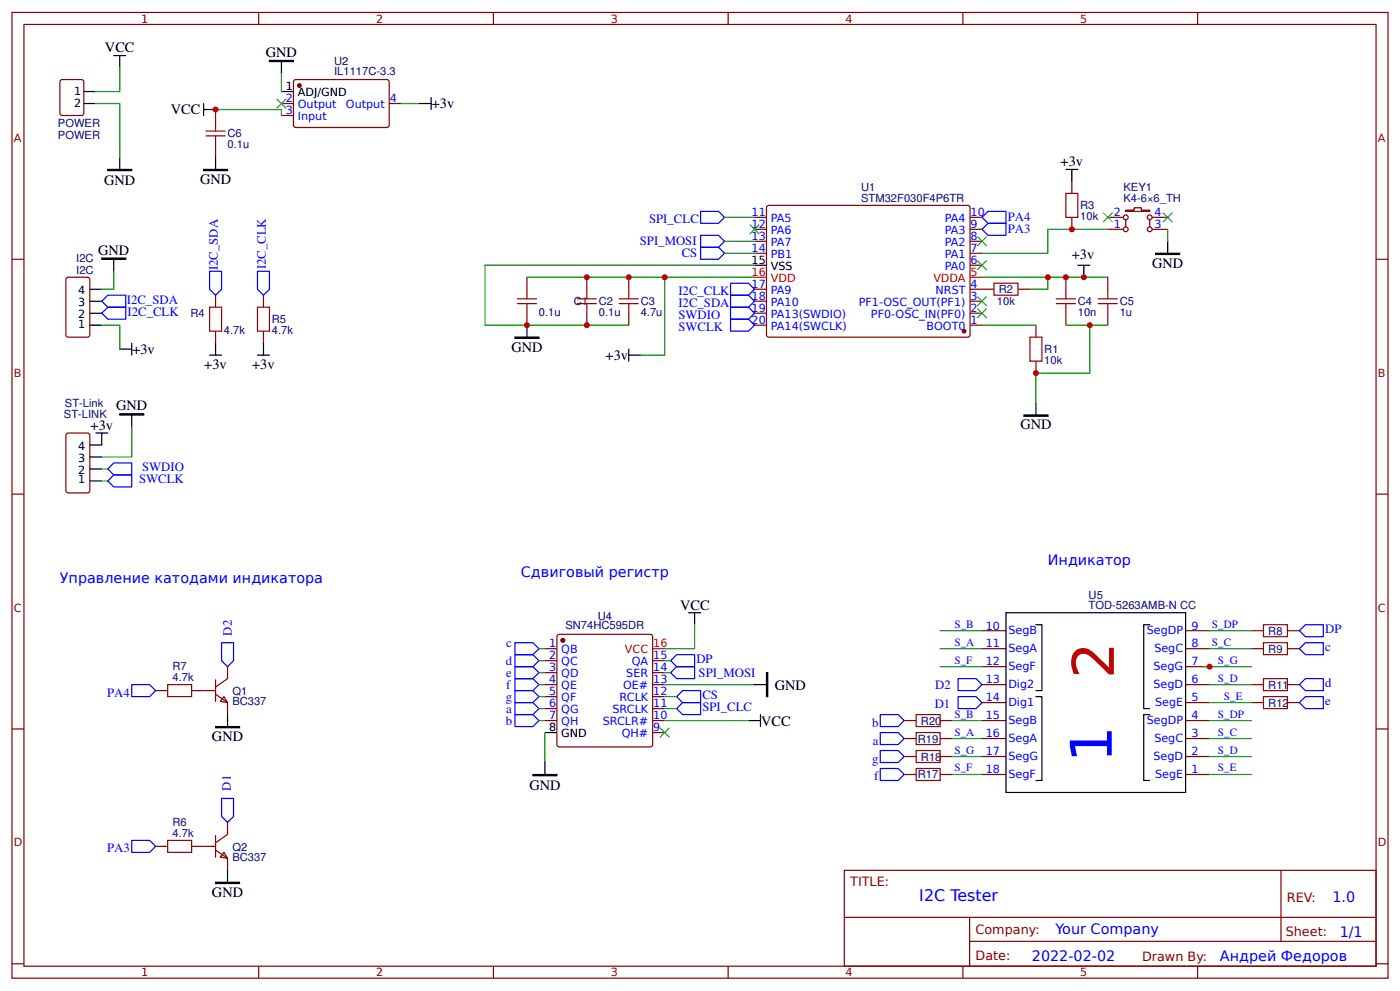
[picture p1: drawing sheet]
<svg xmlns="http://www.w3.org/2000/svg" width="309mm" height="219mm" viewBox="0 0 309 219" stroke-linecap="round" stroke-linejoin="round" font-family="sans-serif">
<g fill="none" stroke="#800" stroke-width=".26">
<path d="M2.6 2.8h304.1v213.2h-304.1zM5.3 5.4h298.7v208h-298.7zM13.5 17.6h4.5l.4 .2 .1 7.2-.2 .4-4.5 .1-.5-.3-.1-7.1zM57.1 2.8v2.6M65.1 17.6h20.6l.3 .5-.1 9.8-.4 .3-20.4-.1-.3-.5v-9.5zM109 2.8v2.6M160.9 2.8v2.6M212.7 2.8v2.6M264.6 2.8v2.6M47.6 24.2v2.6M47.6 32.1v2.7M62.2 25.5h2.6"/>
<path d="M62.2 22.9h2.6M86 22.9h2.6M2.6 57.3h2.7M166.7 55.9h2.6M166.7 53.3h2.6M166.7 50.6h2.6M166.7 48h2.6M169.4 45.6l.5-.3 44.2 .1 .2 .5-.1 28.3-.4 .3-44.2-.1-.3-.5zM214.3 58.6h2.7M214.3 55.9h2.7M214.3 53.3h2.7M214.3 50.6h2.7"/>
<path d="M214.3 48h2.7M236.8 40.1v2.6M236.8 48v2.6M244.7 50.6h3.5M244.7 48h3.5M248.7 46.4h1.9v-.5h1.5v.5h1.9v.3h-5.3zM248.7 48.5v1.6M254 48.5v1.6M254.5 50.6h3.5M254.5 48h3.5M304 57.3h2.7M14.6 61.5l.5-.3h4.2l.5 .3v12.4l-.2 .5-4.5 .1-.5-.3z"/>
<path d="M47.6 65.2v2.6M47.6 73.1v2.7M58.2 65.2v2.6M58.2 73.1v2.7M116.4 61.2v2.7M116.4 69.2v2.6M129.6 61.2v2.7M129.6 69.2v2.6M138.9 61.2v2.7M138.9 69.2v2.6M166.7 71.8h2.6M166.7 69.2h2.6"/>
<path d="M166.7 66.5h2.6M166.7 63.9h2.6M214.3 71.8h2.7M214.3 69.2h2.7M214.3 66.5h2.7M214.3 63.9h5.3M224.9 63.9h2.6M228.9 71.8v2.7M228.9 79.7v2.7M235.5 61.2v2.7M235.5 69.2v2.6M244.7 61.2v2.7"/>
<path d="M244.7 69.2v2.6M14.8 95.7l4.5-.1 .5 .3v12.4l-.2 .5h-4.5l-.5-.2v-12.5zM2.6 109.1h2.7M304 109.1h2.7M217 139.3h5.2M261.9 139.3h5.3M276.5 139.3h2.6M284.4 139.3h2.7M34.4 152.5h2.6M42.3 152.5h5.3M47.6 150.1v4.8M47.6 153.3l2.7 1.9v2.6"/>
<path d="M49.5 153.8l.8 1.4-1.6-.3zM50.3 147.2v2.7l-2.7 1.8M120.4 143.2h2.6M120.4 145.9h2.6M120.4 148.5h2.6M120.4 151.2h2.6M120.4 153.8h2.6M120.4 156.5h2.6M120.4 159.1h2.6M123.3 140.1h20.4l.4 .2 .1 24.1-.3 .5h-20.3l-.5-.2-.1-24.1zM144.2 145.9h2.6M144.2 148.5h2.6"/>
<path d="M144.2 151.2h2.6M144.2 153.8h2.6M144.2 156.5h2.6M144.2 159.1h2.6M199.8 159.1h2.6M207.7 159.1h2.6M217 143.2h5.2M217 151.2h5.2M217 159.1h5.2M217 155.2h5.2M217 147.2h5.2M261.9 143.2h5.3"/>
<path d="M261.9 151.2h5.3M261.9 159.1h5.3M261.9 155.2h5.3M261.9 147.2h5.3M276.5 143.2h2.6M276.5 151.2h2.6M276.5 155.2h2.6M284.4 143.2h2.7M284.4 151.2h2.7M284.4 155.2h2.7M2.6 161h2.7M144.2 161.8h2.6"/>
<path d="M199.8 171h2.6M199.8 167.1h2.6M199.8 163.1h2.6M207.7 171h2.6M207.7 167.1h2.6M207.7 163.1h2.6M217 171h5.2M217 167.1h5.2M217 163.1h5.2M261.9 171h5.3M261.9 167.1h5.3M261.9 163.1h5.3"/>
<path d="M304 161h2.7M34.4 186.9h2.6M42.3 186.9h5.3M47.6 184.5v4.8M47.6 187.7l2.7 1.8v2.7M49.5 188.2l.8 1.3-1.6-.2zM50.3 181.6v2.7l-2.7 1.8M186.5 192.2h117.5v21.2h-117.5zM283 192.2v15.7M2.6 212.8h2.7M57.1 213.4v2.6M109 213.4v2.6"/>
<path d="M160.9 213.4v2.6M186.6 202.6h117.3M212.7 213.4v2.6M214.2 207.9h89.7M214.2 202.6v10.6M264.6 213.4v2.6M304 212.8h2.7"/>
<circle cx="248.7" cy="48" r=".53"/>
<circle cx="248.7" cy="50.6" r=".53"/>
<circle cx="254" cy="48" r=".53"/>
<circle cx="254" cy="50.6" r=".53"/>
</g>
<g fill="#800" stroke="#800" stroke-width=".26">
<circle cx="213" cy="73.1" r=".4"/>
<circle cx="66.1" cy="18.9" r=".4"/>
<circle cx="124.4" cy="141.4" r=".4"/>
</g>
<path d="M166.7 61.2h2.6M214.3 61.2h2.7M144.2 143.2h2.6" fill="none" stroke="#f00" stroke-width=".26"/>
<g fill="none" stroke="#000" stroke-width=".26">
<path d="M25.1 12.3h2.7M26.5 12.3v2.6M62.2 13.6v2.6M18.5 20.2h2.7M18.5 22.9h2.7M26.5 34.8v2.6M45 24.2h2.6M45 22.9v2.6M47.6 34.8v2.6M62.2 20.2h2.6M92.6 22.9h2.6M95.2 21.5v2.7"/>
<path d="M235.5 37.4h2.6M236.8 37.4v2.7M25.1 57.3v2.6M166.7 58.6h2.6M238.1 58.6h2.7M239.4 58.6v2.6M258 53.3v2.6M19.8 71.8h2.7M19.8 69.2h2.7M19.8 66.5h2.7M19.8 63.9h2.7M26.5 77.1h2.6"/>
<path d="M29.1 75.8v2.6M46.3 78.4h2.6M47.6 75.8v2.6M56.9 78.4h2.6M58.2 75.8v2.6M116.4 71.8v2.7M138.9 78.4h2.7M138.9 77.1v2.6M21.2 95.6h2.6M22.5 95.6v2.7h-2.7M29.1 91.7v2.6M228.9 89v2.7"/>
<path d="M19.8 106.2h2.7M19.8 103.6h2.7M19.8 100.9h2.7M152.1 135.3h2.7M153.5 135.3v2.7M222.2 135.3h39.7v39.7h-39.7zM228.9 138h1.3v14.5h-1.3M254 138h-1.3v18.5h1.3M50.3 157.8v2.6M165.4 159.1h2.6M166.7 151.2h2.6M168 157.8v2.6"/>
<path d="M228.9 153.8h1.3v18.5h-1.3M254 157.8h-1.3v14.5h1.3M120.4 161.8h2.6M120.4 168.4v2.6M50.3 192.2v2.6"/>
</g>
<g fill="none" stroke="#a00000" stroke-width=".26">
<path d="M45.5 28.9h4.2M45.5 30h4.2M47.6 26.8v2.1M47.6 30v2.1M235.5 42.7h2.6v5.3h-2.6zM46.3 67.8h2.6v5.3h-2.6zM56.9 67.8h2.6v5.3h-2.6zM114.3 67h4.2M114.3 66h4.2M116.4 63.9v2.1M116.4 67v2.2M127.5 67h4.3"/>
<path d="M127.5 66h4.3M129.6 63.9v2.1M129.6 67v2.2M136.8 67h4.2M136.8 66h4.2M138.9 63.9v2.1M138.9 67v2.2M219.6 62.5h5.3v2.7h-5.3zM227.5 74.5h2.7v5.2h-2.7zM233.4 67h4.2M233.4 66h4.2M235.5 63.9v2.1"/>
<path d="M235.5 67v2.2M242.6 67h4.3M242.6 66h4.3M244.7 63.9v2.1M244.7 67v2.2M279.1 138h5.3v2.6h-5.3zM37 151.2h5.3v2.6h-5.3zM202.4 157.8h5.3v2.6h-5.3zM279.1 141.9h5.3v2.7h-5.3zM279.1 149.9h5.3v2.6h-5.3zM279.1 153.8h5.3v2.7h-5.3zM202.4 169.7h5.3v2.6h-5.3z"/>
<path d="M202.4 165.7h5.3v2.7h-5.3zM202.4 161.8h5.3v2.6h-5.3zM37 185.6h5.3v2.6h-5.3z"/>
</g>
<g fill="none" stroke="#080" stroke-width=".26">
<path d="M26.5 14.9v5.3h-5.3M62.2 16.2v4M21.2 22.9h5.3v11.9M47.6 24.2h14.6v1.3M88.6 22.9h4M25.1 59.9v4h-2.6M160.1 48h6.6M160.1 53.3h6.6M160.1 55.9h6.6M166.7 58.6h-59.5v13.2h31.7M244.7 50.6h-13.2v5.3h-14.5M258 50.6v2.7"/>
<path d="M22.5 71.8h4v5.3M116.4 61.2h50.3M146.8 61.2v17.2h-5.2M217 61.2h27.7M217 71.8h11.9M231.5 61.2v2.7h-4M235.5 71.8h9.2M240.8 71.8v10.6h-11.9v6.6M29.1 94.3v6.6h-6.6M22.5 106.2h1.3M22.5 103.6h1.3M153.5 138v5.2h-6.7"/>
<path d="M207.7 139.3h9.3M267.2 139.3h9.3M119.1 145.9h1.3M119.1 143.2h1.3M119.1 148.5h1.3M119.1 151.2h1.3M119.1 153.8h1.3M119.1 156.5h1.3M119.1 159.1h1.3M146.8 145.9h1.4M146.8 148.5h1.4M146.8 151.2h19.9"/>
<path d="M146.8 153.8h2.7M146.8 156.5h2.7M146.8 159.1h18.6M207.7 143.2h9.3M207.7 147.2h9.3M210.3 159.1h6.7M265.9 147.2h10.6M267.2 143.2h9.3M267.2 151.2h9.3M267.2 159.1h9.3M267.2 155.2h9.3M120.4 161.8v6.6"/>
<path d="M210.3 163.1h6.7M210.3 167.1h6.7M210.3 171h6.7M267.2 163.1h9.3M267.2 167.1h9.3M267.2 171h9.3"/>
</g>
<path d="M59.5 13.3h5.3v.3h-5.3zM23.8 37.4h5.3v.3h-5.3zM45 37.4h5.3v.3h-5.3zM22.5 57h5.3v.3h-5.3zM255.3 55.9h5.3v.3h-5.3zM113.8 74.5h5.3v.2h-5.3zM26.5 91.4h5.2v.3h-5.2zM226.2 91.7h5.3v.2h-5.3zM169.3 148.5h.3v5.3h-.3zM47.6 160.4h5.3v.3h-5.3zM117.7 171h5.3v.3h-5.3zM47.6 194.8h5.3v.3h-5.3z" fill="#000" stroke="#000" stroke-width=".26"/>
<g fill="#000" stroke="#3c3" stroke-width=".26">
<path d="M61.1 21.8l2.1 2.1zM63.2 21.8l-2.1 2.1z"/>
<path d="M165.6 49.6l2.1 2.1zM167.7 49.6l-2.1 2.1z"/>
<path d="M215.9 52.2l2.1 2.1zM218 52.2l-2.1 2.1z"/>
<path d="M215.9 57.5l2.1 2.1zM218 57.5l-2.1 2.1z"/>
<path d="M243.7 46.9l2.1 2.2zM245.8 46.9l-2.1 2.2z"/>
<path d="M256.9 46.9l2.1 2.2zM259 46.9l-2.1 2.2z"/>
<path d="M215.9 68.1l2.1 2.1zM218 68.1l-2.1 2.1z"/>
<path d="M215.9 65.5l2.1 2.1zM218 65.5l-2.1 2.1z"/>
<path d="M145.8 160.7l2.1 2.1zM147.9 160.7l-2.1 2.1z"/>
</g>
<g fill="none" stroke="#00f" stroke-width=".26">
<path d="M46.3 59.9h2.6v4l-1.3 1.3-1.3-1.3zM56.9 59.9h2.6v4l-1.3 1.3-1.3-1.3zM154.8 46.7h3.9l1.4 1.3-1.4 1.3h-3.9zM154.8 52h3.9l1.4 1.3-1.4 1.3h-3.9zM154.8 54.6h3.9l1.4 1.3-1.4 1.4h-3.9zM217 50.6l1.3-1.3h3.9v2.7h-3.9zM217 48l1.3-1.3h3.9v2.6h-3.9zM22.5 66.5l1.3-1.3h4v2.6h-4zM22.5 69.2l1.3-1.4h4v2.7h-4zM161.4 62.5h4l1.3 1.4-1.3 1.3h-4zM161.4 65.2h4l1.3 1.3-1.3 1.3h-4zM161.4 70.5h4l1.3 1.3-1.3 1.3h-4z"/>
<path d="M161.4 67.8h4l1.3 1.4-1.3 1.3h-4zM23.8 103.6l1.3-1.4h4v2.7h-4zM23.8 106.2l1.3-1.3h4v2.6h-4zM287.1 139.3l1.3-1.3h4v2.6h-4zM29.1 151.2h4l1.3 1.3-1.3 1.3h-4zM48.9 141.9h2.7v4l-1.3 1.3-1.4-1.3zM113.8 149.9h3.9l1.4 1.3-1.4 1.3h-3.9zM113.8 147.2h3.9l1.4 1.3-1.4 1.4h-3.9zM113.8 144.6h3.9l1.4 1.3-1.4 1.3h-3.9zM113.8 157.8h3.9l1.4 1.3-1.4 1.3h-3.9zM113.8 152.5h3.9l1.4 1.3-1.4 1.4h-3.9zM113.8 155.2h3.9l1.4 1.3-1.4 1.3h-3.9z"/>
<path d="M113.8 141.9h3.9l1.4 1.3-1.4 1.4h-3.9zM148.2 145.9l1.3-1.3h4v2.6h-4zM148.2 148.5l1.3-1.3h4v2.7h-4zM149.5 153.8l1.3-1.3h4v2.7h-4zM149.5 156.5l1.3-1.3h4v2.6h-4zM194.5 157.8h3.9l1.4 1.3-1.4 1.3h-3.9zM211.7 149.9h3.9l1.4 1.3-1.4 1.3h-3.9zM211.7 153.8h3.9l1.4 1.4-1.4 1.3h-3.9zM287.1 143.2l1.3-1.3h4v2.7h-4zM287.1 151.2l1.3-1.3h4v2.6h-4zM287.1 155.2l1.3-1.4h4v2.7h-4zM48.9 176.3h2.7v4l-1.3 1.3-1.4-1.3z"/>
<path d="M194.5 161.8h3.9l1.4 1.3-1.4 1.3h-3.9zM194.5 165.7h3.9l1.4 1.4-1.4 1.3h-3.9zM194.5 169.7h3.9l1.4 1.3-1.4 1.3h-3.9zM29.1 185.6h4l1.3 1.3-1.3 1.3h-4z"/>
</g>
<g fill="#c00">
<circle cx="129.6" cy="61.2" r=".66"/>
<circle cx="116.4" cy="71.8" r=".66"/>
<circle cx="138.9" cy="61.2" r=".66"/>
<circle cx="129.6" cy="71.8" r=".66"/>
<circle cx="235.5" cy="61.2" r=".66"/>
<circle cx="239.4" cy="61.2" r=".66"/>
<circle cx="240.8" cy="71.8" r=".66"/>
<circle cx="228.9" cy="82.4" r=".66"/>
<circle cx="231.5" cy="61.2" r=".66"/>
<circle cx="146.8" cy="61.2" r=".66"/>
<circle cx="236.8" cy="50.6" r=".66"/>
<circle cx="267.2" cy="147.2" r=".66"/>
<circle cx="47.6" cy="24.2" r=".66"/>
</g>
<text font-size="12.7" fill="#f00" x="246.1" y="149.9" transform="rotate(-90 246.1 149.9)">2</text>
<text font-size="12.7" fill="#00f" x="245.6" y="168.4" transform="rotate(-90 245.6 168.4)">1</text>
<text font-size="3.5" fill="#00f" x="203.1" y="199">I2C Tester</text>
<g font-size="3.2">
<text x="23.2" y="11.6">VCC</text>
<text x="58.7" y="12.5">GND</text>
<text x="95.4" y="23.9">+3v</text>
<text x="37.7" y="25.2">VCC</text>
<text x="23" y="40.7">GND</text>
<text x="44.2" y="40.7">GND</text>
<text x="234.3" y="36.6">+3v</text>
<text x="21.7" y="56.2">GND</text>
<text x="236.8" y="57.3">+3v</text>
<text x="254.5" y="59.1">GND</text>
<text x="113" y="77.7">GND</text>
<text x="29.2" y="78.2">+3v</text>
<text x="45.1" y="81.4">+3v</text>
<text x="55.7" y="81.4">+3v</text>
<text x="133.8" y="79.5">+3v</text>
<text x="20" y="94.9">+3v</text>
<text x="25.7" y="90.6">GND</text>
<text x="225.4" y="94.8">GND</text>
<text x="150.3" y="134.8">VCC</text>
<text x="171.2" y="152.3">GND</text>
<text x="168.1" y="160.2">VCC</text>
<text x="46.8" y="163.7">GND</text>
<text x="116.9" y="174.4">GND</text>
<text x="46.8" y="198.1">GND</text>
</g>
<g font-size="3.2" fill="#00f">
<text x="231.5" y="124.7">Индикатор</text>
<text x="13.2" y="128.7">Управление катодами индикатора</text>
<text x="115.1" y="127.4">Сдвиговый регистр</text>
<text x="294.4" y="199.1">1.0</text>
<text x="233.2" y="206.3">Your Company</text>
<text x="296" y="206.9">1/1</text>
<text x="228" y="212.2">2022-02-02</text>
<text x="269.5" y="212.1">Андрей Федоров</text>
</g>
<g font-size="2.8" fill="#00f">
<text x="143.4" y="49.2">SPI_CLC</text>
<text x="222.6" y="51.4">PA3</text>
<text x="222.6" y="48.7">PA4</text>
<text x="48.1" y="59.7" transform="rotate(-90 48.1 59.7)">I2C_SDA</text>
<text x="58.7" y="59.5" transform="rotate(-90 58.7 59.5)">I2C_CLK</text>
<text x="141.4" y="54.2">SPI_MOSI</text>
<text x="150.6" y="56.8">CS</text>
<text x="149.9" y="65.1">I2C_CLK</text>
<text x="28" y="67">I2C_SDA</text>
<text x="28.2" y="69.7">I2C_CLK</text>
<text x="149.9" y="67.8">I2C_SDA</text>
<text x="149.9" y="70.4">SWDIO</text>
<text x="149.9" y="73.1">SWCLK</text>
<text x="30.7" y="106.7">SWCLK</text>
<text x="31.4" y="104.1">SWDIO</text>
<text x="51.2" y="140.3" transform="rotate(-90 51.2 140.3)">D2</text>
<text x="111.8" y="142.9">c</text>
<text x="292.8" y="139.7">DP</text>
<text x="292.8" y="143.9">c</text>
<text x="111.7" y="146.8">d</text>
<text x="111.8" y="149.6">e</text>
<text x="153.9" y="146.4">DP</text>
<text x="154.3" y="149.4">SPI_MOSI</text>
<text x="23.7" y="153.8">PA4</text>
<text x="111.7" y="154.8">g</text>
<text x="111.8" y="152.1">f</text>
<text x="155.2" y="154.4">CS</text>
<text x="206.6" y="152.1">D2</text>
<text x="292.8" y="151.8">d</text>
<text x="292.8" y="155.8">e</text>
<text x="111.7" y="160.1">b</text>
<text x="111.8" y="157.4">a</text>
<text x="155.2" y="157">SPI_CLC</text>
<text x="192.7" y="160.4">b</text>
<text x="206.5" y="156.3">D1</text>
<text x="192.8" y="164.4">a</text>
<text x="192.7" y="168.4">g</text>
<text x="193.1" y="172.3">f</text>
<text x="51" y="174.6" transform="rotate(-90 51 174.6)">D1</text>
<text x="23.7" y="188.2">PA3</text>
</g>
<g font-size="2.8" fill="#800">
<text x="187.9" y="195.6">TITLE:</text>
<text x="284.3" y="199.1">REV:</text>
<text x="215.5" y="206.3">Company:</text>
<text x="284.1" y="206.7">Sheet:</text>
<text x="215.5" y="212">Date:</text>
<text x="252.3" y="212.1">Drawn By:</text>
</g>
<g font-size="2.5" fill="#800">
<text x="31.2" y="5">1</text>
<text x="83.1" y="5">2</text>
<text x="134.9" y="5">3</text>
<text x="186.8" y="5">4</text>
<text x="238.7" y="5">5</text>
<text x="3" y="31.3">A</text>
<text x="304.4" y="31.3">A</text>
<text x="3" y="83.2">B</text>
<text x="304.4" y="83.2">B</text>
<text x="3" y="135">C</text>
<text x="304.4" y="135">C</text>
<text x="3" y="186.9">D</text>
<text x="304.4" y="186.9">D</text>
<text x="31.2" y="215.6">1</text>
<text x="83.1" y="215.6">2</text>
<text x="134.9" y="215.6">3</text>
<text x="186.8" y="215.6">4</text>
<text x="238.7" y="215.6">5</text>
</g>
<g font-size="2.5" fill="#000080">
<text x="73.8" y="16.7">IL1117C-3.3</text>
<text x="73.8" y="14.3">U2</text>
<text x="12.8" y="28.2">POWER</text>
<text x="12.8" y="30.6">POWER</text>
<text x="50.3" y="32.8">0.1u</text>
<text x="50.3" y="30.3">C6</text>
<text x="190.2" y="44.6">STM32F030F4P6TR</text>
<text x="190.2" y="42.2">U1</text>
<text x="238.7" y="46.2">R3</text>
<text x="248.2" y="44.5">K4-6×6_TH</text>
<text x="248.2" y="42.2">KEY1</text>
<text x="238.7" y="48.5">10k</text>
<text x="16.9" y="58">I2C</text>
<text x="16.9" y="60.4">I2C</text>
<text x="220.7" y="64.7">R2</text>
<text x="42.1" y="70">R4</text>
<text x="60.1" y="71.4">R5</text>
<text x="119.1" y="69.7">0.1u</text>
<text x="126.7" y="67.3">C1</text>
<text x="132.3" y="69.7">0.1u</text>
<text x="132.3" y="67.4">C2</text>
<text x="141.6" y="69.7">4.7u</text>
<text x="141.6" y="67.4">C3</text>
<text x="220.3" y="67.4">10k</text>
<text x="238.1" y="69.7">10n</text>
<text x="238.1" y="67.4">C4</text>
<text x="247.4" y="69.7">1u</text>
<text x="247.4" y="67.4">C5</text>
<text x="49.5" y="73.7">4.7k</text>
<text x="60.1" y="73.7">4.7k</text>
<text x="230.7" y="78">R1</text>
<text x="230.7" y="80.3">10k</text>
<text x="14.3" y="89.8">ST-Link</text>
<text x="14.1" y="92.4">ST-LINK</text>
<text x="132.1" y="136.9">U4</text>
<text x="240.5" y="134.5">TOD-5263AMB-N CC</text>
<text x="240.5" y="132.2">U5</text>
<text x="124.9" y="138.8">SN74HC595DR</text>
<text x="280.2" y="140.2">R8</text>
<text x="38.1" y="147.9">R7</text>
<text x="280.2" y="144.1">R9</text>
<text x="38.1" y="150.4">4.7k</text>
<text x="51.3" y="155.7">BC337</text>
<text x="51.3" y="153.5">Q1</text>
<text x="280.2" y="152.1">R11</text>
<text x="203.5" y="160">R20</text>
<text x="280.2" y="156">R12</text>
<text x="202.8" y="164">R19</text>
<text x="203.5" y="167.9">R18</text>
<text x="202.8" y="171.9">R17</text>
<text x="38.1" y="184.8">4.7k</text>
<text x="38.1" y="182.3">R6</text>
<text x="51.3" y="190.1">BC337</text>
<text x="51.3" y="187.9">Q2</text>
</g>
<g font-size="2.5">
<text x="16.4" y="21">1</text>
<text x="16.4" y="23.7">2</text>
<text x="63.1" y="19.9">1</text>
<text x="65.8" y="21.3">ADJ/GND</text>
<text x="166.1" y="58.3">15</text>
<text x="170.3" y="59.6">VSS</text>
<text x="17.3" y="64.9">4</text>
<text x="17.3" y="70.2">2</text>
<text x="17.3" y="67.6">3</text>
<text x="17.3" y="72.3">1</text>
<text x="17.3" y="102">3</text>
<text x="17.3" y="99.3">4</text>
<text x="17.3" y="106.7">1</text>
<text x="17.3" y="104.6">2</text>
<text x="121.3" y="161.5">8</text>
<text x="124" y="162.8">GND</text>
</g>
<g font-size="2.5" fill="#00f">
<text x="63.1" y="22.6">2</text>
<text x="65.8" y="23.9">Output</text>
<text x="76.4" y="23.9">Output</text>
<text x="86.1" y="22.6">4</text>
<text x="63.1" y="25.2">3</text>
<text x="65.8" y="26.6">Input</text>
<text x="166.1" y="47.7">11</text>
<text x="214.4" y="47.7">10</text>
<text x="246.1" y="47.7">2</text>
<text x="255.1" y="47.7">4</text>
<text x="166.1" y="50.4">12</text>
<text x="166.1" y="53">13</text>
<text x="170.3" y="49.1">PA5</text>
<text x="170.3" y="51.7">PA6</text>
<text x="208.7" y="51.7">PA3</text>
<text x="208.7" y="49.1">PA4</text>
<text x="214.4" y="53">8</text>
<text x="214.4" y="50.4">9</text>
<text x="246.1" y="50.4">1</text>
<text x="255.1" y="50.4">3</text>
<text x="166.1" y="55.7">14</text>
<text x="170.3" y="54.3">PA7</text>
<text x="170.3" y="57">PB1</text>
<text x="208.7" y="59.6">PA0</text>
<text x="208.7" y="57">PA1</text>
<text x="208.7" y="54.3">PA2</text>
<text x="214.4" y="58.3">6</text>
<text x="214.4" y="55.7">7</text>
<text x="166.1" y="63.6">17</text>
<text x="170.3" y="64.9">PA9</text>
<text x="206.7" y="64.9">NRST</text>
<text x="214.4" y="63.6">4</text>
<text x="166.1" y="66.3">18</text>
<text x="166.1" y="68.9">19</text>
<text x="166.1" y="71.5">20</text>
<text x="170.3" y="67.6">PA10</text>
<text x="170.3" y="70.2">PA13(SWDIO)</text>
<text x="189.7" y="67.6">PF1-OSC_OUT(PF1)</text>
<text x="192.4" y="70.2">PF0-OSC_IN(PF0)</text>
<text x="214.4" y="71.5">1</text>
<text x="214.4" y="68.9">2</text>
<text x="214.4" y="66.3">3</text>
<text x="170.3" y="72.9">PA14(SWCLK)</text>
<text x="204.7" y="72.9">BOOT0</text>
<text x="121.3" y="143">1</text>
<text x="210.9" y="138.6">S_B</text>
<text x="210.9" y="142.6">S_A</text>
<text x="217.8" y="139">10</text>
<text x="217.8" y="143">11</text>
<text x="222.8" y="140.1">SegB</text>
<text x="253.4" y="140.1">SegDP</text>
<text x="263.3" y="143">8</text>
<text x="263.3" y="139">9</text>
<text x="267.8" y="138.6">S_DP</text>
<text x="267.8" y="142.6">S_C</text>
<text x="121.3" y="145.6">2</text>
<text x="121.3" y="148.3">3</text>
<text x="124" y="144.3">QB</text>
<text x="124" y="146.9">QC</text>
<text x="124" y="149.6">QD</text>
<text x="138.4" y="149.6">SER</text>
<text x="139.6" y="146.9">QA</text>
<text x="144.3" y="145.6">15</text>
<text x="144.3" y="148.3">14</text>
<text x="210.9" y="146.6">S_F</text>
<text x="217.8" y="146.9">12</text>
<text x="222.8" y="144">SegA</text>
<text x="222.8" y="148">SegF</text>
<text x="254.8" y="148">SegG</text>
<text x="255" y="144">SegC</text>
<text x="263.3" y="146.9">7</text>
<text x="269.1" y="146.6">S_G</text>
<text x="121.3" y="150.9">4</text>
<text x="121.3" y="153.6">5</text>
<text x="124" y="152.2">QE</text>
<text x="124" y="154.9">QF</text>
<text x="136.9" y="154.9">RCLK</text>
<text x="137.6" y="152.2">OE#</text>
<text x="144.3" y="153.6">12</text>
<text x="144.3" y="150.9">13</text>
<text x="217.8" y="150.9">13</text>
<text x="217.8" y="154.9">14</text>
<text x="222.8" y="152">Dig2</text>
<text x="222.8" y="155.9">Dig1</text>
<text x="254.9" y="152">SegD</text>
<text x="255.2" y="155.9">SegE</text>
<text x="263.3" y="154.9">5</text>
<text x="263.3" y="150.9">6</text>
<text x="269.1" y="150.5">S_D</text>
<text x="270.4" y="154.5">S_E</text>
<text x="121.3" y="156.2">6</text>
<text x="121.3" y="158.9">7</text>
<text x="124" y="157.5">QG</text>
<text x="124" y="160.2">QH</text>
<text x="133.2" y="160.2">SRCLR#</text>
<text x="135.3" y="157.5">SRCLK</text>
<text x="144.3" y="161.5">9</text>
<text x="144.3" y="158.9">10</text>
<text x="144.3" y="156.2">11</text>
<text x="210.9" y="158.5">S_B</text>
<text x="217.8" y="158.9">15</text>
<text x="222.8" y="159.9">SegB</text>
<text x="253.4" y="159.9">SegDP</text>
<text x="263.3" y="158.9">4</text>
<text x="269.1" y="158.5">S_DP</text>
<text x="137.3" y="162.8">QH#</text>
<text x="210.9" y="162.4">S_A</text>
<text x="210.9" y="166.4">S_G</text>
<text x="217.8" y="162.8">16</text>
<text x="217.8" y="166.8">17</text>
<text x="222.8" y="163.9">SegA</text>
<text x="222.8" y="167.9">SegG</text>
<text x="254.9" y="167.9">SegD</text>
<text x="255" y="163.9">SegC</text>
<text x="263.3" y="166.8">2</text>
<text x="263.3" y="162.8">3</text>
<text x="269.1" y="162.4">S_C</text>
<text x="269.1" y="166.4">S_D</text>
<text x="210.9" y="170.4">S_F</text>
<text x="217.8" y="170.8">18</text>
<text x="222.8" y="171.8">SegF</text>
<text x="255.2" y="171.8">SegE</text>
<text x="263.3" y="170.8">1</text>
<text x="269.1" y="170.4">S_E</text>
</g>
<g font-size="2.5" fill="#f00">
<text x="166.1" y="61">16</text>
<text x="170.3" y="62.3">VDD</text>
<text x="206.2" y="62.3">VDDA</text>
<text x="214.4" y="61">5</text>
<text x="144.3" y="143">16</text>
<text x="138.1" y="144.3">VCC</text>
</g>
</svg>
